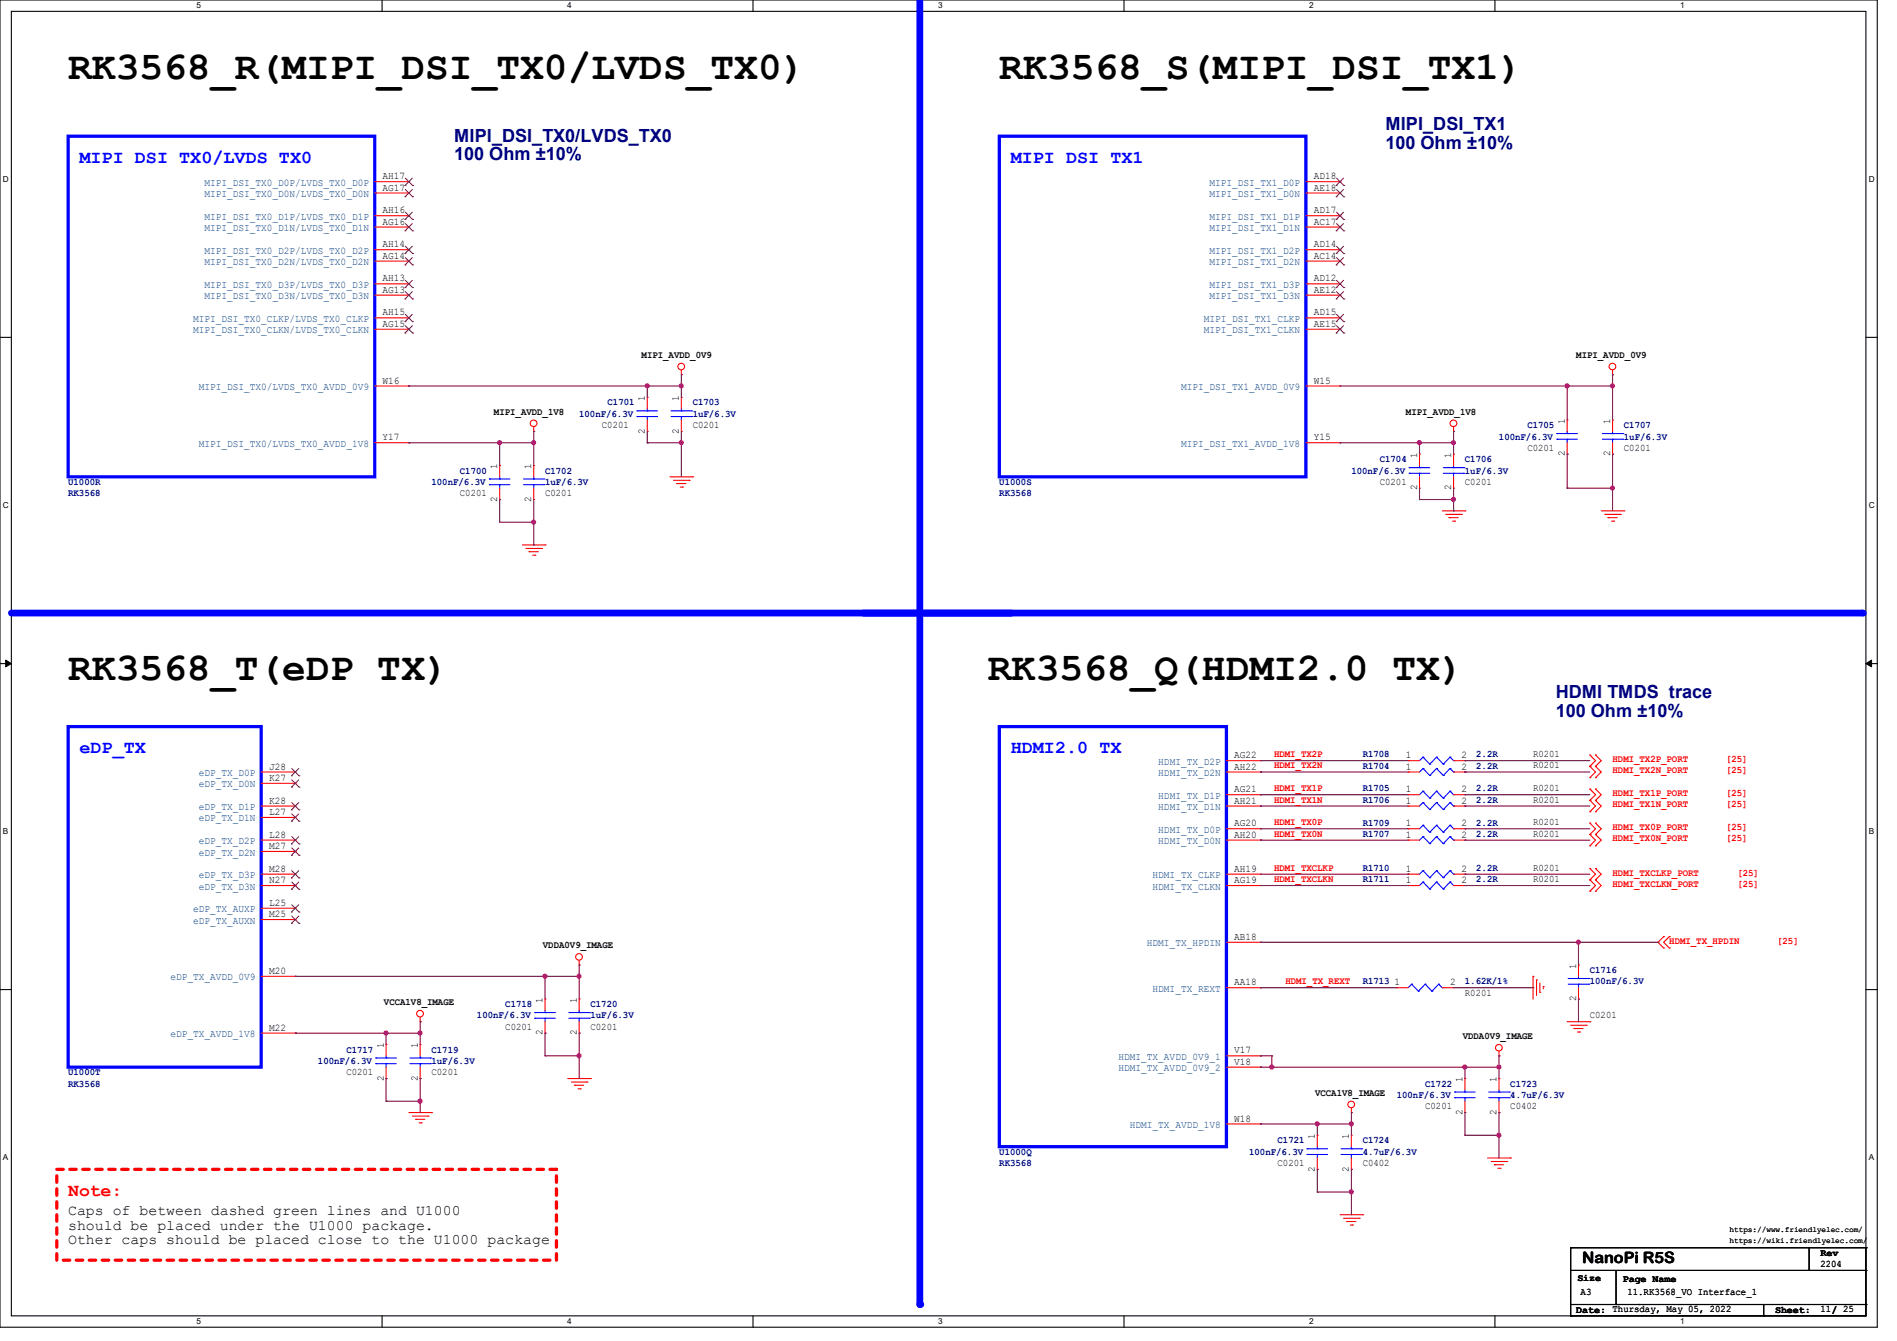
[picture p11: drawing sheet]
<svg xmlns="http://www.w3.org/2000/svg" width="297mm" height="210mm" viewBox="0 0 297 210" stroke-linecap="round" stroke-linejoin="round" font-family="sans-serif">
<path d="M0 0h293.9v207.9h-293.9zM1.8 1.8h290.3v204.3h-290.3z" fill="none" stroke="#000" stroke-width=".17"/>
<g fill="#fff">
<path d="M30.8 .2h.7v1.4h-.7z"/>
<path d="M30.8 206.2h.7v1.4h-.7z"/>
</g>
<path d="M59.8 0v1.8M59.8 206.1v1.8" fill="none" stroke="#000" stroke-width=".17"/>
<g fill="#fff">
<path d="M88.8 .2h.7v1.4h-.7z"/>
<path d="M88.8 206.2h.7v1.4h-.7z"/>
</g>
<path d="M117.9 0v1.8M117.9 206.1v1.8" fill="none" stroke="#000" stroke-width=".17"/>
<g fill="#fff">
<path d="M146.9 .2h.7v1.4h-.7z"/>
<path d="M146.9 206.2h.7v1.4h-.7z"/>
</g>
<path d="M176 0v1.8M176 206.1v1.8" fill="none" stroke="#000" stroke-width=".17"/>
<g fill="#fff">
<path d="M205 .2h.7v1.4h-.7z"/>
<path d="M205 206.2h.7v1.4h-.7z"/>
</g>
<path d="M234.1 0v1.8M234.1 206.1v1.8" fill="none" stroke="#000" stroke-width=".17"/>
<g fill="#fff">
<path d="M263.1 .2h.6v1.4h-.6z"/>
<path d="M263.1 206.2h.6v1.4h-.6z"/>
<path d="M.5 27.3h.9v1.4h-.9z"/>
<path d="M292.6 27.3h.9v1.4h-.9z"/>
<path d="M.5 78.4h.9v1.4h-.9z"/>
<path d="M292.6 78.4h.9v1.4h-.9z"/>
</g>
<path d="M0 52.8h1.8M292.1 52.8h1.8" fill="none" stroke="#000" stroke-width=".17"/>
<g fill="#fff">
<path d="M.5 129.5h.8v1.4h-.8z"/>
<path d="M292.6 129.5h.8v1.4h-.8z"/>
</g>
<path d="M0 103.9h1.8M292.1 103.9h1.8" fill="none" stroke="#000" stroke-width=".17"/>
<path d="M.9 103.4l.9 .5-.9 .5zM292.1 103.9l.9-.5v1z" fill="#000" stroke="#000" stroke-width=".16"/>
<g fill="#fff">
<path d="M.5 180.5h.8v1.4h-.8z"/>
<path d="M292.6 180.5h.8v1.4h-.8z"/>
</g>
<path d="M0 155h1.8M292.1 155h1.8" fill="none" stroke="#000" stroke-width=".17"/>
<path d="M144 0v204.3" fill="none" stroke="#00f" stroke-width="1.1"/>
<circle cx="144" cy="204.3" r=".53" fill="#00f"/>
<path d="M135.1 96h156.5" fill="none" stroke="#00f" stroke-width="1.1"/>
<circle cx="291.6" cy="96" r=".53" fill="#00f"/>
<path d="M1.8 96h156.4" fill="none" stroke="#00f" stroke-width="1.1"/>
<circle cx="158.2" cy="96" r=".53" fill="#00f"/>
<path d="M8.9 183.1h78.2v14.3h-78.2z" fill="none" stroke="#f00" stroke-width=".51" stroke-dasharray="1 1"/>
<g fill="none" stroke="#f00" stroke-width=".17">
<path d="M58.7 28.4h5.3M58.7 30.2h5.3M58.7 33.8h5.3M58.7 35.6h5.3M58.7 39.1h5.3M64 28.4h.1M64 30.2h.1M64 33.8h.1M64 35.6h.1M64 39.1h.1M204.5 28.4h5.3M204.5 30.2h5.3"/>
<path d="M204.5 33.8h5.3M204.5 35.6h5.3M204.5 39.1h5.3M209.8 28.4h.1M209.8 30.2h.1M209.8 33.8h.1M209.8 35.6h.1M209.8 39.1h.1M58.7 40.9h5.3M58.7 44.4h5.3M58.7 46.2h5.3M58.7 49.8h5.3"/>
<path d="M58.7 51.6h5.3M64 40.9h.1M64 44.4h.1M64 46.2h.1M64 49.8h.1M64 51.6h.1M106.7 58.7h.1M106.7 58v.7M204.5 40.9h5.3M204.5 44.4h5.3M204.5 46.2h5.3M204.5 49.8h5.3"/>
<path d="M204.5 51.6h5.3M209.8 40.9h.1M209.8 44.4h.1M209.8 46.2h.1M209.8 49.8h.1M209.8 51.6h.1M252.5 58.7h.1M252.5 58v.7M58.7 60.5h5.3M58.7 69.3h5.3M64 60.5h.1M64 69.3h.1"/>
<path d="M78.2 72.9h.1M78.2 78.2h.1M78.2 72.9v1.8M78.2 76.5v1.7M83.6 67.6h.1M83.6 72.9h.1M83.6 78.2h.1M83.6 66.8v.8M83.6 72.9v1.8M83.6 76.5v1.7M101.3 62.2h.1M101.3 67.6h.1"/>
<path d="M101.3 62.2v1.8M101.3 65.8v1.8M104.9 74.7h3.6M105.5 75.2h2.4M106 75.7h.1M106 75.7h1.4M106.5 76.3h.3M106.7 62.2h.1M106.7 67.6h.1M106.7 62.2v1.8M106.7 65.8v1.8M106.8 76.3h.1"/>
<path d="M107.9 75.2h.1M108.5 74.7h.1M204.5 60.5h5.3M204.5 69.3h5.3M209.8 60.5h.1M209.8 69.3h.1M222.2 71.1h.1M222.2 76.5h.1M222.2 71.1v1.8M222.2 74.7v1.8M227.6 67.6h.1M227.6 71.1h.1"/>
<path d="M227.6 76.5h.1M227.6 66.8v.8M227.6 71.1v1.8M227.6 74.7v1.8M245.4 65.8h.1M245.4 71.1h.1M245.4 65.8v1.8M245.4 69.3v1.8M252.5 65.8h.1M252.5 71.1h.1M252.5 65.8v1.8M252.5 69.3v1.8"/>
<path d="M81.8 85.3h3.5M82.3 85.9h2.5M82.8 86.4h.1M82.8 86.4h1.5M83.4 87h.3M83.7 87h.1M84.8 85.9h.1M85.3 85.3h.1M225.8 80h3.6M226.4 80.6h2.4M226.9 81.1h.1M226.9 81.1h1.4"/>
<path d="M227.4 81.6h.4M227.8 81.6h.1M228.8 80.6h.1M229.4 80h.1M250.7 80h3.6M251.2 80.6h2.5M251.8 81.1h.1M251.8 81.1h1.4M252.3 81.6h.3M252.6 81.6h.1M253.7 80.6h.1M254.3 80h.1"/>
<path d="M192 119.1h5.4M197.4 119.1h.1M220.5 119.1h.1M220.5 119.1h1.7M227.6 119.1h1.8M229.4 119.1h.1M248.9 118.2h.1M248.9 118.2l.9 .9-.9 .9M249.8 118.2h.1M249.8 118.2l.9 .9-.9 .9M40.9 131.6h5.3M40.9 120.9h5.3"/>
<path d="M40.9 136.9h5.3M40.9 126.2h5.3M40.9 138.7h5.3M40.9 122.7h5.3M40.9 128h5.3M40.9 133.3h5.3M46.2 120.9h.1M46.2 122.7h.1M46.2 126.2h.1M46.2 128h.1M46.2 131.6h.1M46.2 133.3h.1"/>
<path d="M46.2 136.9h.1M46.2 138.7h.1M192 129.8h5.4M192 131.6h5.4M192 120.9h5.4M192 136.9h5.4M192 126.2h5.4M192 138.7h5.4M192 124.5h5.4M197.4 120.9h.1M197.4 124.5h.1M197.4 126.2h.1"/>
<path d="M197.4 129.8h.1M197.4 131.6h.1M197.4 136.9h.1M197.4 138.7h.1M220.5 129.8h.1M220.5 131.6h.1M220.5 120.9h.1M220.5 136.9h.1M220.5 126.2h.1M220.5 138.7h.1M220.5 124.5h.1M220.5 129.8h1.7"/>
<path d="M220.5 131.6h1.7M220.5 120.9h1.7M220.5 136.9h1.7M220.5 126.2h1.7M220.5 138.7h1.7M220.5 124.5h1.7M227.6 129.8h1.8M227.6 131.6h1.8M227.6 120.9h1.8M227.6 136.9h1.8M227.6 126.2h1.8M227.6 138.7h1.8"/>
<path d="M227.6 124.5h1.8M229.4 129.8h.1M229.4 131.6h.1M229.4 120.9h.1M229.4 136.9h.1M229.4 126.2h.1M229.4 138.7h.1M229.4 124.5h.1M248.9 121.8h.1M248.9 120h.1M248.9 127.1h.1M248.9 125.3h.1"/>
<path d="M248.9 132.5h.1M248.9 130.7h.1M248.9 123.6h.1M248.9 128.9h.1M248.9 139.6h.1M248.9 137.8h.1M248.9 136h.1M248.9 120l.9 .9-.9 .9M248.9 125.3l.9 .9-.9 .9M248.9 130.7l.9 .9-.9 .9M248.9 123.6l.9 .9-.9 .8M248.9 128.9l.9 .9-.9 .9"/>
<path d="M248.9 137.8l.9 .9-.9 .9M248.9 136l.9 .9-.9 .9M249.8 121.8h.1M249.8 120h.1M249.8 127.1h.1M249.8 125.3h.1M249.8 132.5h.1M249.8 130.7h.1M249.8 123.6h.1M249.8 128.9h.1M249.8 139.6h.1M249.8 137.8h.1"/>
<path d="M249.8 136h.1M249.8 120l.9 .9-.9 .9M249.8 125.3l.9 .9-.9 .9M249.8 130.7l.9 .9-.9 .9M249.8 123.6l.9 .9-.9 .8M249.8 128.9l.9 .9-.9 .9M249.8 137.8l.9 .9-.9 .9M249.8 136l.9 .9-.9 .9M40.9 142.2h5.3M40.9 144h5.3M40.9 152.9h5.3M46.2 142.2h.1"/>
<path d="M46.2 144h.1M46.2 152.9h.1M65.8 159.3v.7M85.3 156.5h.1M85.3 156.5v1.7M90.7 151.1h.1M90.7 156.5h.1M90.7 150.4v.7M90.7 156.5v1.7M192 154.7h5.4M192 147.6h5.4M197.4 147.6h.1"/>
<path d="M197.4 154.7h.1M218.7 154.7h.1M218.7 154.7h1.8M225.8 154.7h1.8M227.6 154.7h.1M240 152.9h.1M240 152.9v3.6M240.6 153.5h.1M240.6 153.5v2.4M241.1 155.4h.1M241.1 154v1.4M241.6 154.5h.1"/>
<path d="M241.6 154.5v.4M247.1 151.1h.1M247.1 156.5h.1M247.1 151.1v1.8M247.1 154.7v1.8M260.5 146.7h.1M260.5 148.5h.1M260.5 146.7l-.9 .9 .9 .9M261.4 148.5h.1M261.4 146.7h.1M261.4 146.7l-.9 .9 .9 .9M40.9 161.8h5.3"/>
<path d="M46.2 161.8h.1M60.5 163.6h.1M60.5 168.9h.1M60.5 163.6v1.8M60.5 167.1v1.8M64 174.2h3.6M64.6 174.8h2.4M65.1 175.3h.1M65.1 175.3h1.4M65.6 175.9h.4M65.8 160h.1M65.8 163.6h.1"/>
<path d="M65.8 168.9h.1M65.8 163.6v1.8M65.8 167.1v1.8M66 175.9h.1M67 174.8h.1M67.6 174.2h.1M85.3 161.8h.1M85.3 160v1.8M88.9 168.9h3.6M89.5 169.5h2.4M90 170h.1M90 170h1.4"/>
<path d="M90.5 170.5h.3M90.7 161.8h.1M90.7 160v1.8M90.8 170.5h.1M91.9 169.5h.1M92.5 168.9h.1M192 165.4h5.4M192 167.1h5.4M192 176h5.4M197.4 165.4h.1M197.4 167.1h.1M197.4 176h.1"/>
<path d="M206.2 177.8h.1M206.2 177.8v1.8M211.6 174.2h.1M211.6 177.8h.1M211.6 173.5v.7M211.6 177.8v1.8M229.4 168.9h.1M229.4 174.2h.1M229.4 168.9v1.8M229.4 172.5v1.7M234.7 165.4h.1M234.7 168.9h.1"/>
<path d="M234.7 174.2h.1M234.7 164.6v.8M234.7 168.9v1.8M234.7 172.5v1.7M245.4 160h3.5M245.9 160.6h2.5M246.4 161.1h.1M246.4 161.1h1.5M247 161.6h.3M247.3 161.6h.1M248.4 160.6h.1M248.9 160h.1"/>
<path d="M206.2 183.1h.1M206.2 181.4v1.7M209.8 190.2h3.6M210.4 190.8h2.4M210.9 191.3h.1M210.9 191.3h1.4M211.4 191.9h.4M211.6 183.1h.1M211.6 181.4v1.7M211.8 191.9h.1M212.8 190.8h.1M213.4 190.2h.1"/>
<path d="M232.9 181.4h3.6M233.5 181.9h2.4M234 182.4h.1M234 182.4h1.4M234.5 183h.4M234.9 183h.1M235.9 181.9h.1M236.5 181.4h.1"/>
<circle cx="106.7" cy="57.4" r=".52"/>
<circle cx="252.5" cy="57.4" r=".52"/>
<circle cx="83.6" cy="66.3" r=".52"/>
<circle cx="227.6" cy="66.3" r=".52"/>
<circle cx="65.8" cy="158.7" r=".52"/>
<circle cx="90.7" cy="149.9" r=".52"/>
<circle cx="211.6" cy="173" r=".52"/>
<circle cx="234.7" cy="164.1" r=".52"/>
</g>
<g fill="none" stroke="#000" stroke-width=".17">
<path d="M245.9 195.4h.1M245.9 199h46.2M245.9 195.4v10.7M245.9 195.4h46.2M253 199v5.3M283.3 199h.1M283.3 195.4v3.6M292.1 199h.1M292.1 195.4h.1M292.1 195.4v10.7h-46.2M245.9 206.1h.1M245.9 204.3h46.2"/>
<path d="M253 204.3h.1M256.6 204.3h.1M276.1 206.1h.1M276.1 204.3v1.8M292.1 204.3h.1"/>
</g>
<g fill="none" stroke="#00f" stroke-width=".17">
<path d="M76.6 75.9h.1M76.6 75h.1M76.6 75.9h3.2M76.6 75h3.2M78.2 75h.1M78.2 75.9h.1M78.2 74.7v.3M78.2 75.9v.6M82 75.9h3.2M82 75h3.2M83.6 75h.1M83.6 75.9h.1"/>
<path d="M83.6 74.7v.3M83.6 75.9v.6M85.2 75.9h.1M85.2 75h.1M99.7 65.2h.1M99.7 64.3h.1M99.7 65.2h3.3M99.7 64.3h3.3M101.3 64.3h.1M101.3 65.2h.1M101.3 64v.3M101.3 65.2v.6"/>
<path d="M105.1 65.2h3.2M105.1 64.3h3.2M106.7 64.3h.1M106.7 65.2h.1M106.7 64v.3M106.7 65.2v.6M108.3 65.2h.1M108.3 64.3h.1M220.6 74.1h.1M220.6 73.2h.1M220.6 74.1h3.3M220.6 73.2h3.3"/>
<path d="M222.2 73.2h.1M222.2 74.1h.1M222.2 72.9v.3M222.2 74.1v.6M226 74.1h3.2M226 73.2h3.2M227.6 73.2h.1M227.6 74.1h.1M227.6 72.9v.3M227.6 74.1v.6M229.2 74.1h.1M229.2 73.2h.1"/>
<path d="M243.8 68.8h.1M243.8 67.9h.1M243.8 68.8h3.2M243.8 67.9h3.2M245.4 67.9h.1M245.4 68.8h.1M245.4 67.6v.3M245.4 68.8v.5M250.9 68.8h3.2M250.9 67.9h3.2M252.5 67.9h.1M252.5 68.8h.1"/>
<path d="M252.5 67.6v.3M252.5 68.8v.5M254.1 68.8h.1M254.1 67.9h.1M222.8 118.6h.1M222.8 118.6l-.6 .5M222.8 118.6l1.1 1.1M223.9 119.7h.1M224.9 118.6h.1M224.9 118.6l-1 1.1M224.9 118.6l1.1 1.1M226 119.7h.1"/>
<path d="M227 118.6h.1M227 118.6l-1 1.1M227 118.6l.6 .5M227.6 119.1h.1M222.8 129.2h.1M222.8 131h.1M222.8 120.4h.1M222.8 136.4h.1M222.8 125.7h.1M222.8 138.1h.1M222.8 123.9h.1M222.8 129.2l-.6 .6"/>
<path d="M222.8 129.2l1.1 1.1M222.8 131l-.6 .6M222.8 131l1.1 1.1M222.8 120.4l-.6 .5M222.8 120.4l1.1 1.1M222.8 136.4l-.6 .5M222.8 136.4l1.1 1.1M222.8 125.7l-.6 .5M222.8 125.7l1.1 1.1M222.8 138.1l-.6 .6M222.8 138.1l1.1 1.1M222.8 123.9l-.6 .6"/>
<path d="M222.8 123.9l1.1 1.1M223.9 130.3h.1M223.9 132.1h.1M223.9 121.5h.1M223.9 137.5h.1M223.9 126.8h.1M223.9 139.2h.1M223.9 125h.1M224.9 129.2h.1M224.9 131h.1M224.9 120.4h.1M224.9 136.4h.1"/>
<path d="M224.9 125.7h.1M224.9 138.1h.1M224.9 123.9h.1M224.9 129.2l-1 1.1M224.9 129.2l1.1 1.1M224.9 131l-1 1.1M224.9 131l1.1 1.1M224.9 120.4l-1 1.1M224.9 120.4l1.1 1.1M224.9 136.4l-1 1.1M224.9 136.4l1.1 1.1M224.9 125.7l-1 1.1"/>
<path d="M224.9 125.7l1.1 1.1M224.9 138.1l-1 1.1M224.9 138.1l1.1 1.1M224.9 123.9l-1 1.1M224.9 123.9l1.1 1.1M226 130.3h.1M226 132.1h.1M226 121.5h.1M226 137.5h.1M226 126.8h.1M226 139.2h.1M226 125h.1"/>
<path d="M227 129.2h.1M227 131h.1M227 120.4h.1M227 136.4h.1M227 125.7h.1M227 138.1h.1M227 123.9h.1M227 129.2l-1 1.1M227 129.2l.6 .6M227 131l-1 1.1M227 131l.6 .6M227 120.4l-1 1.1"/>
<path d="M227 120.4l.6 .5M227 136.4l-1 1.1M227 136.4l.6 .5M227 125.7l-1 1.1M227 125.7l.6 .5M227 138.1l-1 1.1M227 138.1l.6 .6M227 123.9l-1 1.1M227 123.9l.6 .6M227.6 129.8h.1M227.6 131.6h.1M227.6 120.9h.1"/>
<path d="M227.6 136.9h.1M227.6 126.2h.1M227.6 138.7h.1M227.6 124.5h.1M83.7 159.5h.1M83.7 158.6h.1M83.7 159.5h3.3M83.7 158.6h3.3M85.3 158.6h.1M85.3 159.5h.1M85.3 158.2v.4M85.3 159.5v.5"/>
<path d="M89.1 159.5h3.2M89.1 158.6h3.2M90.7 158.6h.1M90.7 159.5h.1M90.7 158.2v.4M90.7 159.5v.5M92.3 159.5h.1M92.3 158.6h.1M221 154.1h.1M221 154.1l-.5 .6M221 154.1l1.1 1.1M222.1 155.2h.1"/>
<path d="M223.1 154.1h.1M223.1 154.1l-1 1.1M223.1 154.1l1.1 1.1M224.2 155.2h.1M225.3 154.1h.1M225.3 154.1l-1.1 1.1M225.3 154.1l.5 .6M225.8 154.7h.1M245.5 154.1h3.3M245.5 153.2h3.3M247.1 153.2h.1M247.1 154.1h.1"/>
<path d="M247.1 152.9v.3M247.1 154.1v.6M248.8 154.1h.1M248.8 153.2h.1M58.8 166.6h.1M58.8 165.7h.1M58.8 166.6h3.3M58.8 165.7h3.3M60.5 165.7h.1M60.5 166.6h.1M60.5 165.4v.3M60.5 166.6v.5"/>
<path d="M64.2 166.6h3.2M64.2 165.7h3.2M65.8 165.7h.1M65.8 166.6h.1M65.8 165.4v.3M65.8 166.6v.5M67.4 166.6h.1M67.4 165.7h.1M204.6 179.9h.1M204.6 179.9h3.3M206.2 179.9h.1M206.2 179.6v.3"/>
<path d="M210 179.9h3.2M211.6 179.9h.1M211.6 179.6v.3M213.2 179.9h.1M227.8 171.9h.1M227.8 171h.1M227.8 171.9h3.2M227.8 171h3.2M229.4 171h.1M229.4 171.9h.1M229.4 170.7v.3M229.4 171.9v.6"/>
<path d="M233.1 171.9h3.2M233.1 171h3.2M234.7 171h.1M234.7 171.9h.1M234.7 170.7v.3M234.7 171.9v.6M236.3 171.9h.1M236.3 171h.1M204.6 180.8h.1M204.6 180.8h3.3M206.2 180.8h.1M206.2 180.8v.6"/>
<path d="M210 180.8h3.2M211.6 180.8h.1M211.6 180.8v.6M213.2 180.8h.1"/>
</g>
<path d="M10.7 21.3h48v53.4h-48zM156.5 21.3h48v53.4h-48zM10.7 113.8h30.2v53.3h-30.2zM156.5 113.8h35.5v65.8h-35.5z" fill="none" stroke="#00f" stroke-width=".51"/>
<g fill="none" stroke="#804000" stroke-width=".16">
<path d="M63.4 29h.1M63.4 30.8h.1M63.4 34.4h.1M63.4 36.2h.1M63.4 39.7h.1M63.5 27.9l1.1 1.1M63.5 29.7l1.1 1.1M63.5 33.2l1.1 1.2M63.5 35l1.1 1.2M63.5 38.6l1.1 1.1M64.6 27.9l-1.2 1.1M64.6 29.7l-1.2 1.1"/>
<path d="M64.6 33.2l-1.2 1.2M64.6 35l-1.2 1.2M64.6 38.6l-1.2 1.1M64.6 29h.1M64.6 30.8h.1M64.6 34.4h.1M64.6 36.2h.1M64.6 39.7h.1M209.2 29h.1M209.2 30.8h.1M209.2 34.4h.1M209.2 36.2h.1"/>
<path d="M209.2 39.7h.1M209.3 27.9l1.1 1.1M209.3 29.7l1.1 1.1M209.3 33.2l1.1 1.2M209.3 35l1.1 1.2M209.3 38.6l1.1 1.1M210.4 27.9l-1.2 1.1M210.4 29.7l-1.2 1.1M210.4 33.2l-1.2 1.2M210.4 35l-1.2 1.2M210.4 38.6l-1.2 1.1M210.4 29h.1"/>
<path d="M210.4 30.8h.1M210.4 34.4h.1M210.4 36.2h.1M210.4 39.7h.1M63.4 41.5h.1M63.4 45h.1M63.4 46.8h.1M63.4 50.4h.1M63.4 52.2h.1M63.5 40.3l1.1 1.2M63.5 43.9l1.1 1.1M63.5 45.7l1.1 1.1"/>
<path d="M63.5 49.2l1.1 1.2M63.5 51l1.1 1.2M64.6 40.3l-1.2 1.2M64.6 43.9l-1.2 1.1M64.6 45.7l-1.2 1.1M64.6 49.2l-1.2 1.2M64.6 51l-1.2 1.2M64.6 41.5h.1M64.6 45h.1M64.6 46.8h.1M64.6 50.4h.1M64.6 52.2h.1"/>
<path d="M209.2 41.5h.1M209.2 45h.1M209.2 46.8h.1M209.2 50.4h.1M209.2 52.2h.1M209.3 40.3l1.1 1.2M209.3 43.9l1.1 1.1M209.3 45.7l1.1 1.1M209.3 49.2l1.1 1.2M209.3 51l1.1 1.2M210.4 40.3l-1.2 1.2M210.4 43.9l-1.2 1.1"/>
<path d="M210.4 45.7l-1.2 1.1M210.4 49.2l-1.2 1.2M210.4 51l-1.2 1.2M210.4 41.5h.1M210.4 45h.1M210.4 46.8h.1M210.4 50.4h.1M210.4 52.2h.1M45.6 121.5h.1M45.6 123.3h.1M45.6 126.8h.1M45.6 128.6h.1"/>
<path d="M45.6 132.2h.1M45.6 133.9h.1M45.6 137.5h.1M45.6 139.3h.1M45.7 120.4l1.1 1.1M45.7 122.1l1.1 1.2M45.7 125.7l1.1 1.1M45.7 127.5l1.1 1.1M45.7 131l1.1 1.2M45.7 132.8l1.1 1.1M45.7 136.4l1.1 1.1M45.7 138.1l1.1 1.2"/>
<path d="M46.8 120.4l-1.2 1.1M46.8 122.1l-1.2 1.2M46.8 125.7l-1.2 1.1M46.8 127.5l-1.2 1.1M46.8 131l-1.2 1.2M46.8 132.8l-1.2 1.1M46.8 136.4l-1.2 1.1M46.8 138.1l-1.2 1.2M46.8 121.5h.1M46.8 123.3h.1M46.8 126.8h.1M46.8 128.6h.1"/>
<path d="M46.8 132.2h.1M46.8 133.9h.1M46.8 137.5h.1M46.8 139.3h.1M45.6 142.8h.1M45.6 144.6h.1M45.7 141.7l1.1 1.1M45.7 143.5l1.1 1.1M46.8 141.7l-1.2 1.1M46.8 143.5l-1.2 1.1M46.8 142.8h.1M46.8 144.6h.1"/>
</g>
<g fill="none" stroke="#800040" stroke-width=".17">
<path d="M106.7 58.7h.1M106.7 58.7v3.5M252.5 58.7h.1M252.5 58.7v7.1M64 69.3h.1M64 60.5h.1M64 69.3h19.6M64 60.5h42.7M78.2 69.3h.1M78.2 78.2h.1M78.2 69.3v3.6M78.2 78.2v3.6h5.4"/>
<path d="M83.6 69.3h.1M83.6 67.6h.1M83.6 67.6v5.3M83.6 78.2v7.1M101.3 60.5h.1M101.3 69.3h.1M101.3 69.3h5.4M101.3 60.5v1.7M101.3 67.6v1.7M106.7 60.5h.1M106.7 69.3h.1M106.7 67.6v7.1"/>
<path d="M209.8 69.3h.1M209.8 69.3h17.8M209.8 60.5h42.7M222.2 69.3h.1M222.2 78.2h.1M222.2 69.3v1.8M222.2 76.5v1.7M222.2 78.2h5.4M227.6 69.3h.1M227.6 78.2h.1M227.6 67.6h.1M227.6 67.6v3.5"/>
<path d="M227.6 76.5v3.5M245.4 60.5h.1M245.4 71.1h.1M245.4 76.5h.1M245.4 60.5v5.3M245.4 71.1v5.4M245.4 76.5h7.1M252.5 60.5h.1M252.5 71.1h.1M252.5 76.5h.1M252.5 71.1v8.9M83.6 81.8h.1"/>
<path d="M83.6 85.3h.1M227.6 80h.1M197.4 119.1h.1M197.4 119.1h23.1M229.4 119.1h.1M229.4 119.1h19.5M197.4 120.9h.1M197.4 124.5h.1M197.4 126.2h.1M197.4 129.8h.1M197.4 131.6h.1M197.4 120.9h23.1"/>
<path d="M197.4 124.5h23.1M197.4 126.2h23.1M197.4 129.8h23.1M197.4 131.6h23.1M197.4 136.9h23.1M197.4 138.7h23.1M220.5 136.9h.1M220.5 138.7h.1M229.4 120.9h.1M229.4 124.5h.1M229.4 129.8h.1M229.4 126.2h.1"/>
<path d="M229.4 131.6h.1M229.4 138.7h.1M229.4 136.9h.1M229.4 120.9h19.5M229.4 124.5h19.5M229.4 126.2h19.5M229.4 129.8h19.5M229.4 131.6h19.5M229.4 136.9h19.5M229.4 138.7h19.5M46.2 152.9h.1M46.2 152.9h44.5"/>
<path d="M85.3 152.9h.1M85.3 152.9v3.6M90.7 152.9h.1M90.7 151.1h.1M90.7 151.1v5.4M197.4 147.6h.1M197.4 154.7h.1M197.4 147.6h62.2M197.4 154.7h21.3M227.6 154.7h12.4M240 154.7h.1M247.1 147.6h.1"/>
<path d="M247.1 156.5h.1M247.1 147.6v3.5M247.1 156.5v3.5M259.6 147.6h.1M46.2 161.8h.1M46.2 161.8h19.6M60.5 161.8h.1M60.5 168.9h.1M60.5 172.5h.1M60.5 161.8v1.8M60.5 168.9v3.6M60.5 172.5h5.3"/>
<path d="M65.8 161.8h.1M65.8 168.9h.1M65.8 160h.1M65.8 172.5h.1M65.8 160v3.6M65.8 168.9v5.3M85.3 161.8h.1M85.3 165.4h.1M85.3 161.8v3.6M85.3 165.4h5.4M90.7 161.8h.1M90.7 165.4h.1"/>
<path d="M90.7 161.8v7.1M197.4 165.4h.1M197.4 176h.1M197.4 167.1h.1M197.4 165.4h1.7M197.4 167.1h37.3M197.4 176h14.2M199.1 165.4h.1M199.1 167.1h.1M199.1 165.4v1.7M206.2 176h.1M206.2 176v1.8"/>
<path d="M211.6 176h.1M211.6 174.2h.1M211.6 174.2v3.6M229.4 167.1h.1M229.4 174.2h.1M229.4 177.8h.1M229.4 167.1v1.8M229.4 174.2v3.6M229.4 177.8h5.3M234.7 167.1h.1M234.7 174.2h.1M234.7 165.4h.1"/>
<path d="M234.7 177.8h.1M234.7 165.4v3.5M234.7 174.2v7.2M206.2 183.1h.1M206.2 186.7h.1M206.2 183.1v3.6M206.2 186.7h5.4M211.6 183.1h.1M211.6 186.7h.1M211.6 183.1v7.1"/>
</g>
<g fill="#f0f" stroke="#f0f" stroke-width=".17">
<circle cx="227.6" cy="69.3" r=".32"/>
<circle cx="65.8" cy="172.4" r=".32"/>
<circle cx="60.4" cy="161.8" r=".32"/>
<circle cx="85.3" cy="152.9" r=".32"/>
<circle cx="90.7" cy="165.3" r=".32"/>
<circle cx="83.5" cy="69.3" r=".32"/>
<circle cx="83.5" cy="81.8" r=".32"/>
<circle cx="78.2" cy="69.3" r=".32"/>
<circle cx="101.3" cy="60.4" r=".32"/>
<circle cx="106.7" cy="60.4" r=".32"/>
<circle cx="90.7" cy="152.9" r=".32"/>
<circle cx="65.8" cy="161.8" r=".32"/>
<circle cx="245.3" cy="60.4" r=".32"/>
<circle cx="222.2" cy="69.3" r=".32"/>
<circle cx="229.3" cy="167.1" r=".32"/>
<circle cx="199.1" cy="167.1" r=".32"/>
<circle cx="211.6" cy="186.7" r=".32"/>
<circle cx="206.2" cy="176" r=".32"/>
<circle cx="211.6" cy="176" r=".32"/>
<circle cx="234.7" cy="167.1" r=".32"/>
<circle cx="247.1" cy="147.6" r=".32"/>
<circle cx="106.7" cy="69.3" r=".32"/>
<circle cx="227.6" cy="78.2" r=".32"/>
<circle cx="252.5" cy="60.4" r=".32"/>
<circle cx="252.5" cy="76.4" r=".32"/>
<circle cx="234.7" cy="177.8" r=".32"/>
</g>
<g font-size="6.2">
<text x="10.7" y="12.3">RK3568_R(MIPI_DSI_TX0/LVDS_TX0)</text>
<text x="156.5" y="12.3">RK3568_S(MIPI_DSI_TX1)</text>
<text x="10.7" y="106.6">RK3568_T(eDP TX)</text>
<text x="154.7" y="106.6">RK3568_Q(HDMI2.0 TX)</text>
</g>
<g font-size="2.8" fill="#000080">
<text x="71.1" y="22.2">MIPI_DSI_TX0/LVDS_TX0</text>
<text x="216.9" y="20.4">MIPI_DSI_TX1</text>
<text x="216.9" y="23.3">100 Ohm ±10%</text>
<text x="71.1" y="25.1">100 Ohm ±10%</text>
<text x="243.6" y="109.3">HDMI TMDS trace</text>
<text x="243.6" y="112.2">100 Ohm ±10%</text>
</g>
<g font-size="2.8" fill="#00f">
<text x="12.4" y="25.5">MIPI DSI TX0/LVDS TX0</text>
<text x="158.2" y="25.5">MIPI DSI TX1</text>
<text x="12.4" y="117.9">eDP_TX</text>
<text x="158.2" y="117.9">HDMI2.0 TX</text>
</g>
<text font-size="2.8" fill="#f00" x="10.7" y="187.3">Note:</text>
<text font-size="2.5" x="247.7" y="197.7">NanoPi R5S</text>
<g font-size="2.3">
<text x="10.7" y="190.3">Caps of between dashed green lines and U1000</text>
<text x="10.7" y="192.6">should be placed under the U1000 package.</text>
<text x="10.7" y="194.9">Other caps should be placed close to the U1000 package</text>
</g>
<g font-size="1.6" fill="#004080">
<text x="32" y="29.1">MIPI_DSI_TX0_D0P/LVDS_TX0_D0P</text>
<text x="189.4" y="29.1">MIPI_DSI_TX1_D0P</text>
<text x="32" y="30.9">MIPI_DSI_TX0_D0N/LVDS_TX0_D0N</text>
<text x="32" y="34.4">MIPI_DSI_TX0_D1P/LVDS_TX0_D1P</text>
<text x="189.4" y="30.9">MIPI_DSI_TX1_D0N</text>
<text x="189.4" y="34.4">MIPI_DSI_TX1_D1P</text>
<text x="32" y="36.2">MIPI_DSI_TX0_D1N/LVDS_TX0_D1N</text>
<text x="32" y="39.8">MIPI_DSI_TX0_D2P/LVDS_TX0_D2P</text>
<text x="32" y="41.5">MIPI_DSI_TX0_D2N/LVDS_TX0_D2N</text>
<text x="189.4" y="36.2">MIPI_DSI_TX1_D1N</text>
<text x="189.4" y="39.8">MIPI_DSI_TX1_D2P</text>
<text x="189.4" y="41.5">MIPI_DSI_TX1_D2N</text>
<text x="32" y="45.1">MIPI_DSI_TX0_D3P/LVDS_TX0_D3P</text>
<text x="32" y="46.9">MIPI_DSI_TX0_D3N/LVDS_TX0_D3N</text>
<text x="189.4" y="45.1">MIPI_DSI_TX1_D3P</text>
<text x="189.4" y="46.9">MIPI_DSI_TX1_D3N</text>
<text x="30.2" y="50.4">MIPI_DSI_TX0_CLKP/LVDS_TX0_CLKP</text>
<text x="30.2" y="52.2">MIPI_DSI_TX0_CLKN/LVDS_TX0_CLKN</text>
<text x="188.5" y="50.4">MIPI_DSI_TX1_CLKP</text>
<text x="188.5" y="52.2">MIPI_DSI_TX1_CLKN</text>
<text x="31.1" y="61.1">MIPI_DSI_TX0/LVDS_TX0_AVDD_0V9</text>
<text x="184.9" y="61.1">MIPI_DSI_TX1_AVDD_0V9</text>
<text x="31.1" y="70">MIPI_DSI_TX0/LVDS_TX0_AVDD_1V8</text>
<text x="184.9" y="70">MIPI_DSI_TX1_AVDD_1V8</text>
<text x="181.4" y="119.8">HDMI_TX_D2P</text>
<text x="31.1" y="121.5">eDP_TX_D0P</text>
<text x="31.1" y="123.3">eDP_TX_D0N</text>
<text x="181.4" y="121.5">HDMI_TX_D2N</text>
<text x="181.4" y="125.1">HDMI_TX_D1P</text>
<text x="31.1" y="126.9">eDP_TX_D1P</text>
<text x="31.1" y="128.7">eDP_TX_D1N</text>
<text x="181.4" y="126.9">HDMI_TX_D1N</text>
<text x="181.4" y="130.4">HDMI_TX_D0P</text>
<text x="31.1" y="132.2">eDP_TX_D2P</text>
<text x="31.1" y="134">eDP_TX_D2N</text>
<text x="31.1" y="137.5">eDP_TX_D3P</text>
<text x="180.5" y="137.5">HDMI_TX_CLKP</text>
<text x="181.4" y="132.2">HDMI_TX_D0N</text>
<text x="30.2" y="142.9">eDP_TX_AUXP</text>
<text x="31.1" y="139.3">eDP_TX_D3N</text>
<text x="180.5" y="139.3">HDMI_TX_CLKN</text>
<text x="30.2" y="144.7">eDP_TX_AUXN</text>
<text x="179.6" y="148.2">HDMI_TX_HPDIN</text>
<text x="26.7" y="153.5">eDP_TX_AVDD_0V9</text>
<text x="180.5" y="155.3">HDMI_TX_REXT</text>
<text x="26.7" y="162.4">eDP_TX_AVDD_1V8</text>
<text x="175.1" y="166">HDMI_TX_AVDD_0V9_1</text>
<text x="175.1" y="167.8">HDMI_TX_AVDD_0V9_2</text>
<text x="176.9" y="176.7">HDMI_TX_AVDD_1V8</text>
</g>
<g font-size="1.6">
<text x="59.9" y="28.1">AH17</text>
<text x="59.9" y="29.8">AG17</text>
<text x="205.7" y="28.1">AD18</text>
<text x="205.7" y="29.8">AE18</text>
<text x="59.9" y="33.4">AH16</text>
<text x="59.9" y="35.2">AG16</text>
<text x="205.7" y="33.4">AD17</text>
<text x="205.7" y="35.2">AC17</text>
<text x="59.9" y="38.7">AH14</text>
<text x="59.9" y="40.5">AG14</text>
<text x="205.7" y="38.7">AD14</text>
<text x="205.7" y="40.5">AC14</text>
<text x="59.9" y="44.1">AH13</text>
<text x="59.9" y="45.8">AG13</text>
<text x="205.7" y="44.1">AD12</text>
<text x="205.7" y="45.8">AE12</text>
<text x="59.9" y="49.4">AH15</text>
<text x="59.9" y="51.2">AG15</text>
<text x="205.7" y="49.4">AD15</text>
<text x="205.7" y="51.2">AE15</text>
<text x="100.5" y="56">MIPI_AVDD_0V9</text>
<text x="246.8" y="56">MIPI_AVDD_0V9</text>
<text x="59.9" y="60.1">W16</text>
<text x="77.3" y="64.9">MIPI_AVDD_1V8</text>
<text x="101" y="62.8" transform="rotate(-90 101 62.8)">1</text>
<text x="106.3" y="62.8" transform="rotate(-90 106.3 62.8)">1</text>
<text x="205.7" y="60.1">W15</text>
<text x="220.1" y="64.9">MIPI_AVDD_1V8</text>
<text x="59.9" y="69">Y17</text>
<text x="94.2" y="67">C0201</text>
<text x="101" y="67.9" transform="rotate(-90 101 67.9)">2</text>
<text x="106.3" y="67.9" transform="rotate(-90 106.3 67.9)">2</text>
<text x="108.5" y="67">C0201</text>
<text x="205.7" y="69">Y15</text>
<text x="221.9" y="71.7" transform="rotate(-90 221.9 71.7)">1</text>
<text x="227.2" y="71.7" transform="rotate(-90 227.2 71.7)">1</text>
<text x="239.1" y="70.6">C0201</text>
<text x="245" y="71.5" transform="rotate(-90 245 71.5)">2</text>
<text x="245" y="66.3" transform="rotate(-90 245 66.3)">1</text>
<text x="252.1" y="71.5" transform="rotate(-90 252.1 71.5)">2</text>
<text x="252.1" y="66.3" transform="rotate(-90 252.1 66.3)">1</text>
<text x="254.2" y="70.6">C0201</text>
<text x="72" y="77.7">C0201</text>
<text x="77.9" y="73.4" transform="rotate(-90 77.9 73.4)">1</text>
<text x="83.2" y="73.4" transform="rotate(-90 83.2 73.4)">1</text>
<text x="85.3" y="77.7">C0201</text>
<text x="216" y="75.9">C0201</text>
<text x="221.9" y="76.8" transform="rotate(-90 221.9 76.8)">2</text>
<text x="227.2" y="76.8" transform="rotate(-90 227.2 76.8)">2</text>
<text x="229.4" y="75.9">C0201</text>
<text x="77.9" y="78.6" transform="rotate(-90 77.9 78.6)">2</text>
<text x="83.2" y="78.6" transform="rotate(-90 83.2 78.6)">2</text>
<text x="193.3" y="118.7">AG22</text>
<text x="220.1" y="118.7">1</text>
<text x="228.8" y="118.7">2</text>
<text x="240" y="118.6">R0201</text>
<text x="42.1" y="120.5">J28</text>
<text x="42.1" y="122.3">K27</text>
<text x="42.1" y="125.9">K28</text>
<text x="193.3" y="120.5">AH22</text>
<text x="193.3" y="124.1">AG21</text>
<text x="193.3" y="125.9">AH21</text>
<text x="220.1" y="120.5">1</text>
<text x="220.1" y="125.9">1</text>
<text x="220.1" y="124.1">1</text>
<text x="228.8" y="120.5">2</text>
<text x="228.8" y="125.9">2</text>
<text x="228.8" y="124.1">2</text>
<text x="240" y="120.4">R0201</text>
<text x="240" y="125.7">R0201</text>
<text x="240" y="123.9">R0201</text>
<text x="42.1" y="127.6">L27</text>
<text x="42.1" y="131.2">L28</text>
<text x="193.3" y="129.4">AG20</text>
<text x="193.3" y="131.2">AH20</text>
<text x="220.1" y="129.4">1</text>
<text x="220.1" y="131.2">1</text>
<text x="228.8" y="129.4">2</text>
<text x="228.8" y="131.2">2</text>
<text x="240" y="129.2">R0201</text>
<text x="240" y="131">R0201</text>
<text x="42.1" y="133">M27</text>
<text x="42.1" y="136.5">M28</text>
<text x="193.3" y="136.5">AH19</text>
<text x="220.1" y="136.5">1</text>
<text x="228.8" y="136.5">2</text>
<text x="240" y="136.4">R0201</text>
<text x="42.1" y="138.3">N27</text>
<text x="42.1" y="141.9">L25</text>
<text x="42.1" y="143.6">M25</text>
<text x="193.3" y="138.3">AG19</text>
<text x="220.1" y="138.3">1</text>
<text x="228.8" y="138.3">2</text>
<text x="240" y="138.1">R0201</text>
<text x="85" y="148.5">VDDA0V9_IMAGE</text>
<text x="193.3" y="147.2">AB18</text>
<text x="42.1" y="152.5">M20</text>
<text x="193.3" y="154.3">AA18</text>
<text x="218.4" y="154.3">1</text>
<text x="227" y="154.3">2</text>
<text x="229.4" y="155.9">R0201</text>
<text x="246.8" y="151.7" transform="rotate(-90 246.8 151.7)">1</text>
<text x="42.1" y="161.4">M22</text>
<text x="60.1" y="157.4">VCCA1V8_IMAGE</text>
<text x="79.1" y="161.2">C0201</text>
<text x="85" y="157" transform="rotate(-90 85 157)">1</text>
<text x="90.3" y="157" transform="rotate(-90 90.3 157)">1</text>
<text x="92.5" y="161.2">C0201</text>
<text x="246.8" y="156.8" transform="rotate(-90 246.8 156.8)">2</text>
<text x="248.9" y="159.5">C0201</text>
<text x="60.1" y="164.1" transform="rotate(-90 60.1 164.1)">1</text>
<text x="65.4" y="164.1" transform="rotate(-90 65.4 164.1)">1</text>
<text x="85" y="162.1" transform="rotate(-90 85 162.1)">2</text>
<text x="90.3" y="162.1" transform="rotate(-90 90.3 162.1)">2</text>
<text x="193.3" y="165">V17</text>
<text x="193.3" y="166.8">V18</text>
<text x="229" y="162.7">VDDA0V9_IMAGE</text>
<text x="54.2" y="168.4">C0201</text>
<text x="60.1" y="169.2" transform="rotate(-90 60.1 169.2)">2</text>
<text x="65.4" y="169.2" transform="rotate(-90 65.4 169.2)">2</text>
<text x="67.6" y="168.4">C0201</text>
<text x="205.9" y="171.6">VCCA1V8_IMAGE</text>
<text x="223.1" y="173.7">C0201</text>
<text x="229" y="169.5" transform="rotate(-90 229 169.5)">1</text>
<text x="234.3" y="169.5" transform="rotate(-90 234.3 169.5)">1</text>
<text x="236.5" y="173.7">C0402</text>
<text x="193.3" y="175.6">W18</text>
<text x="205.9" y="178.3" transform="rotate(-90 205.9 178.3)">1</text>
<text x="211.2" y="178.3" transform="rotate(-90 211.2 178.3)">1</text>
<text x="229" y="174.6" transform="rotate(-90 229 174.6)">2</text>
<text x="234.3" y="174.6" transform="rotate(-90 234.3 174.6)">2</text>
<text x="200" y="182.6">C0201</text>
<text x="205.9" y="183.5" transform="rotate(-90 205.9 183.5)">2</text>
<text x="211.2" y="183.5" transform="rotate(-90 211.2 183.5)">2</text>
<text x="213.4" y="182.6">C0402</text>
<text x="285" y="196.7">Rev</text>
<text x="247" y="200.6">Size</text>
<text x="247.5" y="202.9">A3</text>
<text x="254.1" y="200.7">Page Name</text>
<text x="254.8" y="202.9">11.RK3568_VO Interface_1</text>
<text x="285" y="198.4">2204</text>
<text x="246.8" y="205.6">Date: Thursday, May 05, 2022</text>
<text x="277.9" y="205.6">Sheet:</text>
<text x="285" y="205.5">11/ 25</text>
</g>
<g font-size="1.6" fill="#000080">
<text x="90.7" y="65.3">100nF/6.3V</text>
<text x="95.1" y="63.5">C1701</text>
<text x="108.5" y="63.5">C1703</text>
<text x="108.5" y="65.3">1uF/6.3V</text>
<text x="234.7" y="68.8">100nF/6.3V</text>
<text x="239.1" y="67.1">C1705</text>
<text x="254.2" y="67.1">C1707</text>
<text x="254.2" y="68.8">1uF/6.3V</text>
<text x="10.7" y="77.7">RK3568</text>
<text x="10.7" y="75.9">U1000R</text>
<text x="67.6" y="75.9">100nF/6.3V</text>
<text x="72" y="74.2">C1700</text>
<text x="85.3" y="74.2">C1702</text>
<text x="85.3" y="75.9">1uF/6.3V</text>
<text x="156.5" y="77.7">RK3568</text>
<text x="156.5" y="75.9">U1000S</text>
<text x="211.6" y="74.2">100nF/6.3V</text>
<text x="216" y="72.4">C1704</text>
<text x="229.4" y="72.4">C1706</text>
<text x="229.4" y="74.2">1uF/6.3V</text>
<text x="213.4" y="118.6">R1708</text>
<text x="231.1" y="118.6">2.2R</text>
<text x="213.4" y="120.4">R1704</text>
<text x="213.4" y="125.7">R1706</text>
<text x="213.4" y="123.9">R1705</text>
<text x="231.1" y="120.4">2.2R</text>
<text x="231.1" y="125.7">2.2R</text>
<text x="231.1" y="123.9">2.2R</text>
<text x="213.4" y="129.3">R1709</text>
<text x="213.4" y="131.1">R1707</text>
<text x="231.1" y="129.3">2.2R</text>
<text x="231.1" y="131.1">2.2R</text>
<text x="213.4" y="136.4">R1710</text>
<text x="231.1" y="136.4">2.2R</text>
<text x="213.4" y="138.2">R1711</text>
<text x="231.1" y="138.2">2.2R</text>
<text x="213.4" y="154.2">R1713</text>
<text x="229.4" y="154.2">1.62K/1%</text>
<text x="248.9" y="152.4">C1716</text>
<text x="248.9" y="154.2">100nF/6.3V</text>
<text x="74.7" y="159.5">100nF/6.3V</text>
<text x="79.1" y="157.7">C1718</text>
<text x="92.5" y="157.7">C1720</text>
<text x="92.5" y="159.5">1uF/6.3V</text>
<text x="49.8" y="166.6">100nF/6.3V</text>
<text x="54.2" y="164.8">C1717</text>
<text x="67.6" y="164.8">C1719</text>
<text x="67.6" y="166.6">1uF/6.3V</text>
<text x="10.7" y="170.2">RK3568</text>
<text x="10.7" y="168.4">U1000T</text>
<text x="218.7" y="172">100nF/6.3V</text>
<text x="223.1" y="170.2">C1722</text>
<text x="236.5" y="170.2">C1723</text>
<text x="236.5" y="172">4.7uF/6.3V</text>
<text x="200" y="179.1">C1721</text>
<text x="213.4" y="179.1">C1724</text>
<text x="156.5" y="182.6">RK3568</text>
<text x="156.5" y="180.8">U1000Q</text>
<text x="195.6" y="180.8">100nF/6.3V</text>
<text x="213.4" y="180.8">4.7uF/6.3V</text>
</g>
<g font-size="1.6" fill="#f00">
<text x="199.5" y="118.6">HDMI_TX2P</text>
<text x="252.5" y="119.3">HDMI_TX2P_PORT</text>
<text x="270.2" y="119.3">[25]</text>
<text x="199.5" y="120.4">HDMI_TX2N</text>
<text x="199.5" y="123.9">HDMI_TX1P</text>
<text x="199.5" y="125.7">HDMI_TX1N</text>
<text x="252.5" y="121.1">HDMI_TX2N_PORT</text>
<text x="252.5" y="124.7">HDMI_TX1P_PORT</text>
<text x="270.2" y="121.1">[25]</text>
<text x="270.2" y="124.7">[25]</text>
<text x="199.5" y="129.2">HDMI_TX0P</text>
<text x="199.5" y="131">HDMI_TX0N</text>
<text x="252.5" y="126.4">HDMI_TX1N_PORT</text>
<text x="252.5" y="131.8">HDMI_TX0N_PORT</text>
<text x="252.5" y="130">HDMI_TX0P_PORT</text>
<text x="270.2" y="126.4">[25]</text>
<text x="270.2" y="131.8">[25]</text>
<text x="270.2" y="130">[25]</text>
<text x="199.5" y="136.4">HDMI_TXCLKP</text>
<text x="252.5" y="137.1">HDMI_TXCLKP_PORT</text>
<text x="272" y="137.1">[25]</text>
<text x="199.5" y="138.1">HDMI_TXCLKN</text>
<text x="252.5" y="138.9">HDMI_TXCLKN_PORT</text>
<text x="272" y="138.9">[25]</text>
<text x="261.4" y="147.8">HDMI_TX_HPDIN</text>
<text x="278.2" y="147.8">[25]</text>
<text x="201.2" y="154.1">HDMI_TX_REXT</text>
</g>
<g font-size="1.3">
<text x="30.8" y="1.3">5</text>
<text x="88.8" y="1.3">4</text>
<text x="146.9" y="1.3">3</text>
<text x="205" y="1.3">2</text>
<text x="263.1" y="1.3">1</text>
<text x=".5" y="28.4">D</text>
<text x="292.6" y="28.4">D</text>
<text x=".5" y="79.5">C</text>
<text x="292.6" y="79.5">C</text>
<text x=".5" y="130.6">B</text>
<text x="292.6" y="130.6">B</text>
<text x=".5" y="181.7">A</text>
<text x="292.6" y="181.7">A</text>
<text x="30.8" y="207.4">5</text>
<text x="88.8" y="207.4">4</text>
<text x="146.9" y="207.4">3</text>
<text x="205" y="207.4">2</text>
<text x="263.1" y="207.4">1</text>
</g>
<g font-size="1.2">
<text x="270.8" y="194.6">https://wiki.friendlyelec.com/</text>
<text x="270.8" y="192.9">https://www.friendlyelec.com/</text>
</g>
</svg>
